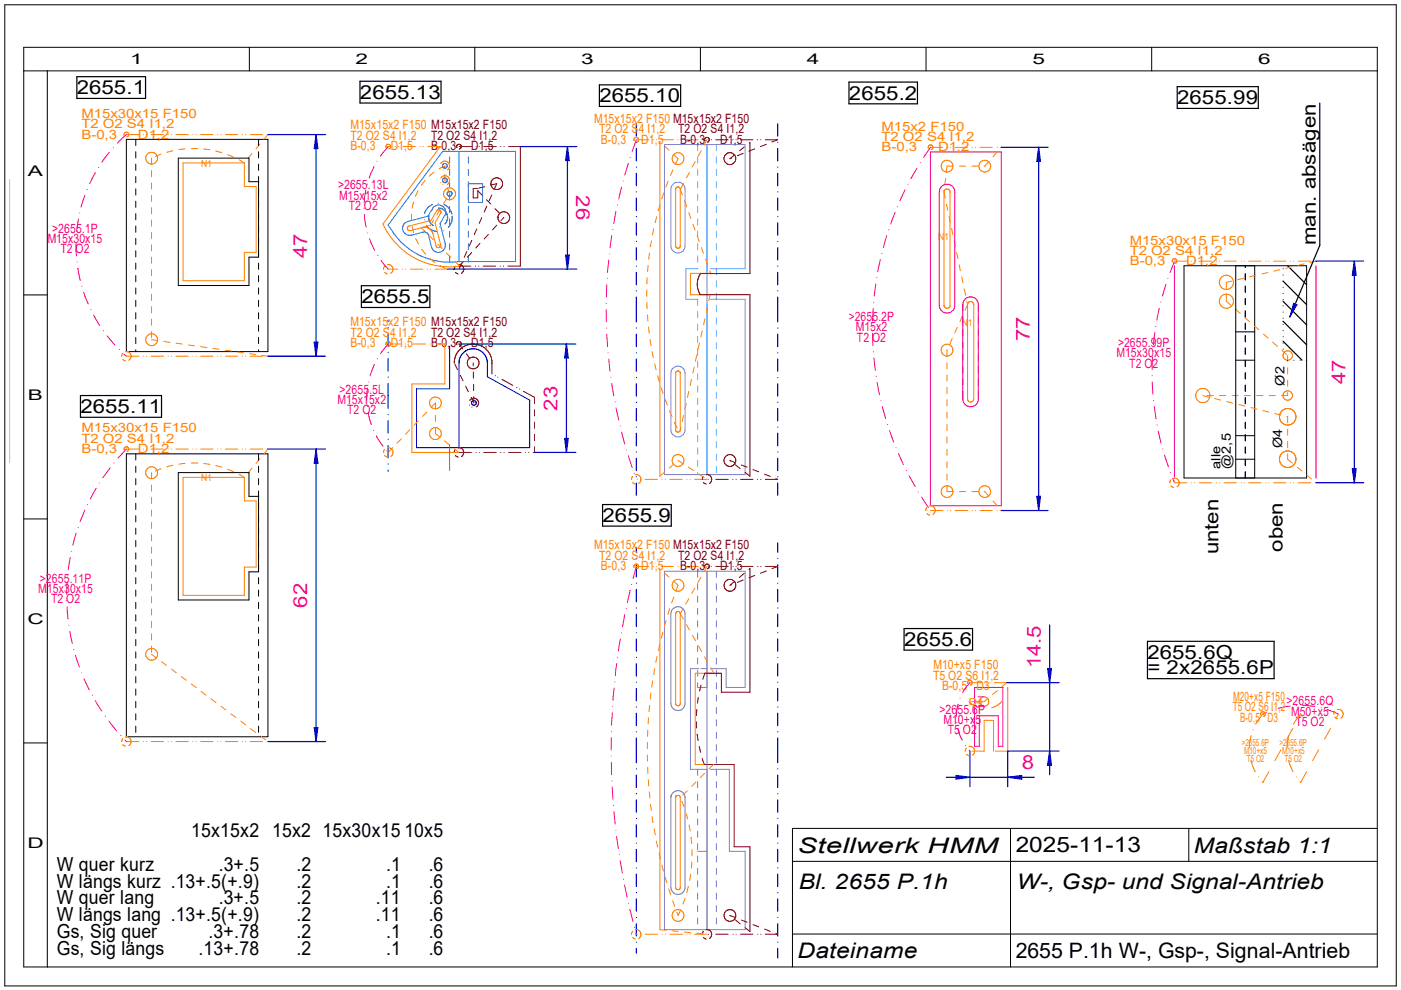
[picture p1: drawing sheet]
<svg xmlns="http://www.w3.org/2000/svg" width="297mm" height="210mm" viewBox="0 0 297 210" stroke-linecap="round" stroke-linejoin="round" font-family="sans-serif">
<g fill="none" stroke="#000" stroke-width=".21">
<path d="M1 1h295v208h-295zM5 10h287v195h-287zM5 15h287M10 15v190M52.9 10v5M100.7 10v5M148.5 10v5M196.3 10v5M244.2 10v5M26.8 29.5h30v45h-30zM28.8 29.5v1.4M28.8 32.2v1.3"/>
<path d="M28.8 34.8v1.3M28.8 37.4v1.3M54.8 37.4v17.1h-2v6h-15v-27h15v5h2M54.8 29.5v1.4M54.8 32.2v1.3M54.8 34.8v1.3M28.8 40v1.4M28.8 42.7v1.3M28.8 45.3v1.3M28.8 47.9v1.3M28.8 50.5v1.4M28.8 53.2v1.3"/>
<path d="M28.8 55.8v1.3M28.8 58.4v1.3M54.8 55.8v1.3M54.8 58.4v1.3M251 56.3h26v45h-26zM262 56.3v45M264 56.3v.4M264 58v1.4M266 56.3v45M272 59.6h.1M272 58.3h.1M272 57h.1"/>
<path d="M5 62.5h5M28.8 61v1.4M28.8 63.7v1.3M28.8 66.3v1.3M28.8 68.9v1.3M28.8 71.5v1.4M28.8 74.2v.3M54.8 61v1.4M54.8 63.7v1.3M54.8 66.3v1.3M54.8 68.9v1.3M54.8 71.5v1.4"/>
<path d="M54.8 74.2v.3M262 76.4h4M262 70.4h4M264 60.7v1.3M264 63.3v1.3M264 65.9v1.3M264 68.5v1.3M264 71.2v1.3M264 73.8v1.3M264 76.4v1.3M264 79v1.3M272 75.4h.1"/>
<path d="M272 74h.1M272 72.7h.1M272 71.4h.1M272 70.1h.1M272 68.8h.1M272 67.5h.1M272 66.2h.1M272 64.9h.1M272 63.5h.1M272 62.2h.1M272 60.9h.1M273 76.4h.1"/>
<path d="M274.3 76.4h.1M275.6 76.4h.1M276.9 76.4h.1M26.8 96.2h30v60h-30zM28.8 96.2v1.3M28.8 98.8v1.4M54.8 96.2v1.3M54.8 98.8v1.4M262 92.4h4M262 97.4h4M264 81.7v1.3M264 84.3v1.3"/>
<path d="M264 86.9v1.3M264 89.5v1.3M264 92.2v1.3M264 94.8v1.3M264 97.4v1.3M5 110h5M28.8 101.5v1.3M28.8 104.1v1.3M28.8 106.7v1.3M28.8 109.3v1.4M28.8 112v1.3M28.8 114.6v1.3"/>
<path d="M28.8 117.2v1.3M28.8 119.8v1.4M54.8 104.1v17.1h-2v6h-15v-27h15v5h2M54.8 101.5v1.3M264 100v1.3M28.8 122.5v1.3M28.8 125.1v1.3M28.8 127.7v1.3M28.8 130.3v1.4M28.8 133v1.3M28.8 135.6v1.3M28.8 138.2v1.3"/>
<path d="M54.8 122.5v1.3M54.8 125.1v1.3M54.8 127.7v1.3M54.8 130.3v1.4M54.8 133v1.3M54.8 135.6v1.3M54.8 138.2v1.3M5 157.5h5M28.8 140.8v1.4M28.8 143.5v1.3M28.8 146.1v1.3M28.8 148.7v1.3"/>
<path d="M28.8 151.3v1.4M28.8 154v1.3M54.8 140.8v1.4M54.8 143.5v1.3M54.8 146.1v1.3M54.8 148.7v1.3M54.8 151.3v1.4M54.8 154v1.3M214.2 175.6v29.4M252 175.6v7M291.9 175.6h-123.9v29.4M168 182.6h123.9"/>
<path d="M168 198h123.9"/>
</g>
<g fill="none" stroke="#000" stroke-width=".25">
<path d="M16.3 16.3h14.6v4.6h-14.6zM76.3 17.2h17.2v4.6h-17.2zM127.1 18h17.2v4.6h-17.2zM180 17.4h14.5v4.6h-14.5zM249.6 18.4h17.2v4.6h-17.2zM272 59.6l5 5M273 56.3l4 4.1M76.6 60.6h14.5v4.6h-14.5zM272 63.9l5 5M272 68.1l5 5M272 72.3l4.1 4.1M17.1 83.9h17.1v4.6h-17.1z"/>
<path d="M127.8 107h14.5v4.5h-14.5zM191.7 133.3h14.5v4.5h-14.5zM243.3 136h26.8v7.9h-26.8z"/>
</g>
<path d="M2 38.1v60" fill="none" stroke="#0f0" stroke-width=".21"/>
<g fill="none" stroke="#ff8000" stroke-width=".21">
<path d="M26.6 28.1h.1M26.6 28.1l-.3 .3 .1 .3M26.6 28.1l.1-.1a.49 .49 0 0 1 .6 .4 .49 .49 0 0 1-.4 .6M26.8 28.5h2.6M27 28.1h.1M27.3 28.7h.1M30.4 28.5h.1M31.1 28.5h.1M32 28.5h2.7M32.1 33.5v1.3M32.1 36.2v1.3M32.1 38.8v1.3"/>
<path d="M32.1 34.8h.1M34.1 32.7l-1.2 .5M35.6 28.5h.1M36.3 28.5h.1M36.7 32l-1.3 .3M37.3 28.5h2.6M38.8 34.5h13v5h2.5v14h-2.5v6h-13zM39.2 31.6l-1.3 .1M40.6 31.5h1.3M40.9 28.5h.1M41.6 28.5h.1M42.5 28.5h2.7"/>
<path d="M43.2 31.6l1.3 .1M45.8 32l1.2 .4M46.1 28.5h.1M46.8 28.5h.1M47.8 28.5h2.6M48.3 32.8l1.2 .5M50.7 33.9l1.1 .6M51.4 28.5h.1M52.1 28.5h.1M53 28.5h2.7M53.4 32.6l-.8 1M55.1 30.6l-.8 .9"/>
<path d="M56.6 28.5h.1M56.8 28.5l-.8 1M81.9 31.2h-.1a.51 .51 0 0 1 .5-.6 .51 .51 0 0 1 .5 .6l-.4 .4M82.3 31.1h.5M83.8 31.1h.1M84.5 31.1h.1M85.5 31.1h2.6M89.1 31.1h.1M89.7 31.1h.1M90.1 38.3l-.8 1M90.7 31.1h2.6l-12.1 16.4a15.4 15.4 0 0 0 16.2 8.9l-.9-.9M91.1 37.3h.1"/>
<path d="M92 36.5l-.9 .8M93.4 38.7h.1M93.4 34.7a1.01 1.01 0 0 1 1.6-.3 1.01 1.01 0 0 1-.2 1.6M93.4 35.6h.1M93.5 37.8a.99 .99 0 0 1 1.5-.2 .99 .99 0 0 1-.2 1.5M93.9 39.2h.1M93.9 36.1h.1M94.3 35.6v-.4l-1.2 .6M94.3 37l.1 1.6M94.9 39.8l.4 1.3M134.9 29.6h2.6M135.3 29.3h.1"/>
<path d="M135.3 29.3a.5 .5 0 0 0-.9 .2v.3M135.3 30l-.3 .1M135.3 29.3v.6M135.3 29.9v.1M138.5 29.6h.1M139.1 29.6h.1M140 30l-.1 71 1-.9M140.2 29.6h2.6M140.9 30.9l1 .9M141.6 38.4l-.4 1.3M142.7 36l-.5 1.2M142.8 32.7l1 1-.6 1.1"/>
<path d="M143.3 39.8a.54 .54 0 0 1 .9 .2v12.3l-.1 .2a.55 .55 0 0 1-.8-.2zM143.5 39.7h.1M143.8 29.6h.1M144.4 29.6h.1M144.9 38.9l-.6 1.1M145.4 29.6h2.6M146.2 36.6l-.7 1.1M147.4 34.2l-.6 1.2M148.7 32l-.7 1.1M149 29.6h.1M149.6 29.6h.1M149.9 29.6l-.6 1.2"/>
<path d="M197.3 31.2h2.6M197.5 30.8h.1M197.5 30.8h-.5l-.2 .6M197.5 31.7h-.1M197.6 30.8l.2 .3v.3l-.2 .2M197.6 31.6l-.1 .1M200.5 37.8l-.2 1.4M200.9 31.2h.1M201.5 31.2h.1M202.1 35.2h-1.3l-.2 1.3M202.5 31.2h2.6M203.4 35.2h1.3"/>
<path d="M206 35.2h1.3M206.2 31.2h.1M206.8 31.2h.1M207.8 31.2h2.6M209.6 34.2l-.9 1M211.4 32.3l-.9 1M211.4 31.2h.1M212 31.2h.1M212.3 31.2v.1M32.1 41.4v1.3M32.1 44v1.3M32.1 46.7v1.3"/>
<path d="M32.1 49.3v1.3M32.1 51.9v1.3M32.1 54.5v1.3M32.1 57.1v1.4M32.1 59.8v1.3M81.5 56.4l-.2 .7M81.6 57.7l.6 .4M82.1 56.1a1.02 1.02 0 0 1 1.2 .6 1.02 1.02 0 0 1-.5 1.3M82.3 57.1h2.1M85.3 57.1h.1M86 57.1h.1M86.7 47.9h.1"/>
<path d="M87 57.1h2.6M87.2 45.4v1.3M87.4 48l.3 1.3M87.7 42.8l-.3 1.4M88.1 50.6l.6 1.1M88.6 40.4l-.5 1.2M89.4 52.9l.9 1M90 49l-.7-.7 .8-.1 .6 .1a1.69 1.69 0 0 1 1 1.1l.1 .1M90.6 57.1h.1M91 49.9l.9 .9M91.2 54.8l1 .8M91.3 57.1h.1"/>
<path d="M91.8 49.5h.1M91.9 46.7l-.6 1.1-4.3 1.1a.51 .51 0 0 1-.6-.4 .51 .51 0 0 1 .3-.6M92.2 57.1h2.7M92.6 44.7l-1.2 2-4.7 1.2M92.6 44.7l.6-.2 .3 .2v.5M92.6 44.7h.1M92.8 51.8l1 .9M93.3 44.4l-.7 1.2M93.3 56.3l1.2 .6M93.4 45.2l-1.2 2 1.2 5a.55 .55 0 0 1-.8 .2l-.8-2.9M93.4 45.2h.1M94.7 53.6l.9 1"/>
<path d="M94.7 42.2l-.7 1.1M96.6 41.1h.1M137.2 58.9v1.3M137.4 56.3l-.1 1.3M137.7 53.6l-.2 1.3M138.1 51.1l-.2 1.3M138.6 48.5l-.3 1.3M139.2 45.9l-.3 1.3M140 43.4l-.4 1.3M140.3 42.1v.1M140.8 40.9l-.5 1.2M144.2 40.1l.5 1.3"/>
<path d="M145.2 42.6l.4 1.3M146 45.1l.5 1.2M146.9 47.5l.5 1.3M147.8 50l.4 1.3M148.7 52.5l.4 1.2M149.6 54.9l.4 1.3M150.5 57.4l.2 .6h-4.3v4.5h4.2l-.3 1.3M200.1 40.4v24.5a.68 .68 0 0 0 .7 .5 .68 .68 0 0 0 .6-.5v-24.4l-.4-.4-.6 .1-.3 .3M200.1 40.7l.3 1.3M200.7 43.3l.3 1.3M201.2 45.8l.3 1.4M201.4 40.7h.1"/>
<path d="M201.8 48.4l.2 1.3M202.3 51l.3 1.3M202.8 53.6l.3 1.3M203.4 56.1l.2 1.3M203.9 58.7l.3 1.3M248.5 55.5l.2-.6h.6l.2 .3v.3l-.4 .3M249 55.4h2.6M252.6 55.4h.1M253.3 55.4h.1M254.3 55.4h2.6M257.9 55.4h.1M258.5 55.4h.1"/>
<path d="M259.5 55.4h2.6M261.2 59.6l-1.2 .3v1.3M263.1 55.4h.1M263.7 59l-1.3 .3M263.8 55.4h.1M264.7 55.4h2.7M266.2 58.4l-1.2 .3M268.4 55.4h.1M268.8 57.8l-1.3 .3M269 55.4h.1M270 55.4h2.6M271.4 57.2l-1.3 .3"/>
<path d="M273.6 55.4h.1M273.9 56.6l-1.3 .3M274.3 55.4h.1M275.2 55.4h2.7M276.5 56l-1.3 .3M278.9 55.4h.1M279 55.4l-1.3 .3M26 74.9l-.2 .6M26 76.2l.6 .3M26.6 74.5a.99 .99 0 0 1 1.1 .7 .99 .99 0 0 1-.4 1.2M26.8 75.5h2.6M30.4 75.5h.1"/>
<path d="M31.1 75.5h.1M32 75.5h2.7M32.1 62.4v1.3M32.1 65v1.3M32.1 67.6v1.4M32.1 70.3v1.3M32.1 72l1.3 .2M34.8 72.4l1.3 .2M35.6 75.5h.1M36.3 75.5h.1M37.3 75.5h2.6M37.3 72.8l1.3 .1"/>
<path d="M40 73.2l1.2 .1M40.9 75.5h.1M41.6 75.5h.1M42.5 75.5h2.7M42.5 73.5l1.4 .2M45.1 73.9l1.3 .1M46.1 75.5h.1M46.8 75.5h.1M47.7 74.3l1.4 .1M47.8 75.5h2.6M50.3 74.6l1.3 .2M51.4 75.5h.1"/>
<path d="M52.1 75.5h.1M53 75l1.2 .2M53 75.5h2.7M55.5 75.4l1.3 .1M56.6 75.5h.1M81.9 72.7l-.1 .4M81.9 72.6l.3-.2h.3l.2 .2M81.9 72.6v.1M82.3 72.9h2.6M82.7 72.6l.1 .1M82.8 72.7v.4l-.4 .3M85.9 72.9h.1"/>
<path d="M86.6 72.9h.1M87.5 72.9h2.7M91.2 72.9h.1M91.8 72.9h.1M92.8 72.9h1.5v8.5h-7v14.5h10l-1-.8M137.1 61.5v1.3M137.2 64.1v1.3M137.3 66.8l.1 1.3M137.5 69.3l.2 1.4M137.8 72l.2 1.3M138.3 74.5l.2 1.3M138.8 77.1l.3 1.3"/>
<path d="M139.4 79.7l.4 1.2M143.3 78.8l.2-.1a.45 .45 0 0 1 .7 .3v12.3a.52 .52 0 0 1-.5 .3 .52 .52 0 0 1-.4-.3zM144.2 79.1h.1M147.2 77.9l-.3 1.2M147.7 75.3l-.3 1.3M148.3 72.7l-.3 1.3M148.9 70.1l-.3 1.4M149.4 67.6l-.2 1.3M150 65l-.3 1.3M200.1 64.7h.1M200.8 76.9v1.3M200.8 79.5v1.3"/>
<path d="M200.8 74.2v1.4M201.9 71.8l-.5 1.2M202.1 74.2h.1M203 69.4l-.6 1.2M204 67l-.5 1.2M204.4 61.3l.3 1.3M205 63.8l.1 .8-.5 1.2M205.3 64.1a.68 .68 0 0 1 .7-.1 .68 .68 0 0 1 .5 .6v20a.66 .66 0 0 1-.6 .7 .66 .66 0 0 1-.8-.6v-20.2zM206.5 64.6h.1M260 62.5v1.3M260 63.9l1 .8M260 62.4h.1"/>
<path d="M262 65.6l1 .9M263.9 67.4l1 .8M265.9 69.1l1 .8M267.9 70.8l1 .9M269.8 72.6l1 .8M271.8 74.3l1 .9M273 75.4v1.3M273 78v1.3M26.3 95.4v-.2l.2-.4 .5-.1 .1 .2a.48 .48 0 0 1 .2 .5 .48 .48 0 0 1-.4 .3M26.8 95.2h2.6M30.4 95.2h.1M31.1 95.2h.1"/>
<path d="M32 95.2h2.7M34.1 99.4l-1.2 .5M35.6 95.2h.1M36.3 95.2h.1M36.7 98.6l-1.3 .4M37.3 95.2h2.6M39.2 98.3l-1.3 .1M40.6 98.2h1.3M40.9 95.2h.1M41.6 95.2h.1M42.5 95.2h2.7M43.2 98.3l1.3 .2"/>
<path d="M45.8 98.7l1.2 .4M46.1 95.2h.1M46.8 95.2h.1M47.8 95.2h2.6M48.3 99.5l1.2 .5M51.4 95.2h.1M52.1 95.2h.1M53 95.2h2.7M53.4 99.3l-.8 .9M55.1 97.2l-.8 1.1M56.6 95.2h.1M56.8 95.2l-.8 1"/>
<path d="M81.5 95.3l-.1 .6M81.6 96.6l.6 .3M82.1 95h.1a.99 .99 0 0 1 1.1 .6 .99 .99 0 0 1-.5 1.2M83.3 94.9l-1 1M85.1 93l-.9 1M86.9 91.1l-.9 1M88.7 89.2l-.9 1M90.5 87.3l-.9 1M91.4 86.4l.9-1v1.3M92.3 90.7v1.2l.9 .7M92.3 88.1v1.3M93.6 91.9h.1"/>
<path d="M93.6 85.4h.1M94.2 93.5l1 .8M140.2 82.2l.4 1.2M141 84.7l.5 1.2M141.9 87.1l.6 1.2M142.9 98.4l-1 .9M143 89.5l.5 1.2M143.8 97.6l1.1 .7M144.4 90.7l-.2 .4M144.9 88.1l-.3 1.3M145.5 85.6l-.3 1.2M146 99.1l1.1 .7"/>
<path d="M146 83l-.2 1.2M146.6 80.4l-.3 1.3M200.8 82.1v1.3M200.8 84.8v1.3M200.8 87.4v1.3M200.8 90v1.3M200.8 92.6v1.3M200.8 95.2v1.4M200.8 97.9v1.3M205.1 84.6h.1M255 83.9l1.3 .3M255.9 83.9h1.4"/>
<path d="M257.6 84.5l1.2 .3M258.6 83.9h1.3M260.1 85.1l1.3 .4M261.2 83.9h1.3M262.7 85.8l1.2 .3M263.8 83.9h1.3M265.2 86.4l1.3 .3M266.4 83.9h1.4M267.8 87l1.2 .4M269.1 83.9h1.3M270.3 87.7l1.3 .3M271.3 88v.6l.1 .5a1.81 1.81 0 0 0 1.5 1l1-.2 .6-.6"/>
<path d="M271.3 88a1.6 1.6 0 0 1 1.1-1.3l.9-.1 1.1 .6 .4 1-.3 1M271.3 88h.1M271.3 97.8h.1M271.4 96.9h-.1M271.4 87.8v.1M271.4 88.9h.1M271.4 89h.1M271.4 87.6h.1M272.5 86.7h.1M272.5 90h.1M272.6 86.7h.1M272.8 88.3h.2v1.4"/>
<path d="M273 82.8h.1M273 80.6v1.3M273 83.2v.7h-1.3M273 91v1.3M273 93.6v1.3M273 96.2v1.2l1 .8M273.2 90.1h.1M273.5 86.7h.1M273.5 90h.1M273.6 86.7h.1M273.6 90h.1M274.5 89.2v.1"/>
<path d="M274.6 96.6v.1M274.6 98v.1M274.7 88h.1M275 99.1l1.1 .8M32.1 100.2v1.3M32.1 102.8v1.3M32.1 105.5v1.3M32.1 108.1v1.3M32.1 110.7v1.4M32.1 113.4v1.3M32.1 116v1.3M32.1 118.6v1.3"/>
<path d="M38.8 101.2h13v5h2.5v14h-2.5v6h-13zM50.7 100.6l1.1 .6M134.1 101l-.2 .6M134.2 102.3l.5 .3M134.7 100.7a.99 .99 0 0 1 1.1 .6 .99 .99 0 0 1-.4 1.2M135.1 101.6h.1M135.8 101.6h.1M136.8 101.6h2.6M140.4 101.6h.1M141.1 101.6h.1M142 101.6h2.6M145.6 101.6h.1"/>
<path d="M146.3 101.6h.1M147.3 101.6h2.6M148.2 100.5l1.1 .7M196.5 107.6l-.2 .6M196.6 108.9l.5 .3M197.1 107.2a1.02 1.02 0 0 1 1.1 .7 1.02 1.02 0 0 1-.4 1.2M197.3 108.2h2.6M200.8 100.5v1.3M200.8 103.1v1.1h1.3M200.9 108.2h.1M201.5 108.2h.1M202.5 108.2h2.6"/>
<path d="M203.4 104.2h1.3M206 104.2h1.3M206.2 108.2h.1M206.8 108.2h.1M207.8 108.2h2.6M208.7 104.2l.9 1M210.5 106.2l.9 1M211.4 108.2h.1M212 108.2h.1M212.3 108.2h.1M248.2 101.7l-.1 .7M248.3 103l.6 .3"/>
<path d="M248.8 101.4h.1M248.9 101.4a.99 .99 0 0 1 1.1 .6 .99 .99 0 0 1-.4 1.2M249 102.4h2.6M252.6 102.4h.1M253.3 102.4h.1M254.3 102.4h2.6M257.9 102.4h.1M258.5 102.4h.1M259.5 102.4h2.6M263.1 102.4h.1M263.8 102.4h.1M264.7 102.4h2.7"/>
<path d="M268.4 102.4h.1M269 102.4h.1M270 102.4h2.6M273.6 102.4h.1M274.3 102.4h.1M275.2 102.4h2.7M277.1 100.7l.9 .9M278.9 102.4h.1M32.1 121.2v1.4M32.1 123.9v1.3M32.1 126.5v1.3M32.1 129.1v1.3"/>
<path d="M32.1 131.7v1.4M32.1 134.4v1.3M32.1 137v1.3M32.1 138.7l1.1 .8M134.4 120.3v-.4a.52 .52 0 0 1 .5-.3 .52 .52 0 0 1 .5 .3v.4l-.4 .3M134.9 120.1h2.6M138.5 120.1h.1M139.1 120.1h.1M139.3 139.2l-.2 1.3M139.9 136.6l-.3 1.3M139.9 120.6v76.5l1.3 .1M140.2 120.1h2.6"/>
<path d="M140.5 134.1l-.3 1.2M140.8 121.5l1 .8M141.2 131.6l-.4 1.2M142 129l-.4 1.3M142.8 123.2l1 .9-.5 1.2M142.9 126.6l-.5 1.2M143.3 129.8h.2a.45 .45 0 0 1 .7 .2v19.3l-.1 .2a.5 .5 0 0 1-.8-.2zM143.8 120.1h.1M144.4 120.1h.1M144.7 129.2l-.5 .9 .7 1.2M145.4 120.1h2.6M145.5 132.4l.7 1.2"/>
<path d="M146 127l-.6 1.1M146.8 134.7l.7 1.1M147.3 124.7l-.6 1.1M148.1 137l.7 1.1M148.6 122.4l-.6 1.1M149 120.1h.1M149.4 139.3l.6 1.1M149.6 120.1h.1M149.9 120.1l-.6 1.1M26 156.6l-.2 .6M26 157.9l.6 .3M26.7 156.3h-.1a.98 .98 0 0 1 1.1 .6 .98 .98 0 0 1-.4 1.2"/>
<path d="M26.8 157.2h2.6M30.4 157.2h.1M31.1 157.2h.1M32 157.2h2.7M34.2 140.3l1.1 .8M35.6 157.2h.1M36.3 157.2h.1M36.4 141.9l1 .8M37.3 157.2h2.6M38.4 143.5l1.1 .7M40.6 145l1 .8M40.9 157.2h.1"/>
<path d="M41.6 157.2h.1M42.5 157.2h2.7M42.6 146.6l1.1 .8M44.7 148.2l1.1 .8M46.1 157.2h.1M46.8 157.2h.1M46.9 149.7l1 .8M47.8 157.2h2.6M48.9 151.3l1.1 .8M51.1 152.9l1 .8M51.4 157.2h.1M52.1 157.2h.1"/>
<path d="M53 157.2h2.7M53.1 154.5l1.1 .8M55.2 156l1.1 .8M56.6 157.2h.1M137.3 157.4l-.1 1.3M137.3 154.8v1.3M137.5 152.2l-.1 1.3M137.7 149.6l-.1 1.3M138 146.9l-.1 1.4M138.4 144.4l-.2 1.3M138.8 141.8l-.2 1.2M150.7 141.6l.6 1.1"/>
<path d="M151.4 142.7h-4v19.4h3.9l-1 .9M204.8 158.7l-.1 .6M204.9 158.6l-.1 .1M204.9 159.9l.6 .3M205.2 144.9l.1-.5a.53 .53 0 0 1 .8 .2v.4l-.4 .2M205.4 148.8l.9 .7 1.4 .6M205.5 158.3a.99 .99 0 0 1 1.1 .6 .99 .99 0 0 1-.4 1.2M205.7 144.7h2.5M205.7 144.3h.1M206 159.3h2.7v-6.6h1.9v6.6M209.2 144.7h.1M209.4 148.1l-.7 .7h-2.7"/>
<path d="M209.8 144.7h.1M210.8 144.7h2.6l-1 .9M211.5 146.4l-1.1 .9M212.4 148.7l-1 .9-1.1 .5M213.7 145.8v13.5h-2.7M213.7 145.9l-.1 .4M265 159.9h.1M265.3 156l-.3 1.4-.1 1.1M265.7 154.7h.1M267.3 151.6l.2-.6a.5 .5 0 0 1 .7 .1 .5 .5 0 0 1-.1 .7l-.2 .1M267.8 151.4l-1.6 2.1M271.6 159l-1.3 2.3"/>
<path d="M273 159.9h.1M273.3 156l-.3 1.4-.1 1.1M273.7 154.7h.1M274.1 154.4l-1.3 2.3M275.4 152.1l.4-.7-1.6 2.1M279.6 159l-1.3 2.3M282.1 154.4l-1.3 2.3M283 150.8l-.2 .6M283 152.1l.6 .3M283.6 150.4a1 1 0 0 1 1.1 .7 1 1 0 0 1-.4 1.2M283.8 151.4l-.4 .7M137.2 160.1l.1 1.3"/>
<path d="M137.3 162.7l.1 1.3M137.5 165.3v1.3M137.7 167.9l.1 1.3M137.9 170.5l.2 1.3M138.3 173.1l.2 1.3M138.7 175.7l.2 1.3M139.1 178.3l.3 1.3M143.3 168.7v19.6l.2 .3h.3l.4-.3v-19.3l-.3-.3h-.4M143.5 168.7l-.2 .3M143.5 168.7h.1M144.2 169.1h.1M144.6 169.9l.4 1.2"/>
<path d="M145.4 172.4l.4 1.3M145.7 167.7l-.9 .9M146.1 174.9l.2 1.3M146.5 177.5l.1 1.3M147.5 165.8l-.9 1M149.4 164l-.9 .9M265.2 161.2l.9 2.4M266.8 164.7h.1M269 163.6l-1.2 2.3-.2-.2M273.2 161.2l.9 2.4M274.8 164.7h.1M277 163.6l-1.2 2.3-.2-.2"/>
<path d="M134.1 197.5l-.2 .6M134.2 198.8l.5 .3M134.7 197.1a1.02 1.02 0 0 1 1.1 .6 1.02 1.02 0 0 1-.4 1.3M135.1 198.1h.1M135.8 198.1h.1M136.8 198.1h2.6M139.7 180.8l.3 1.4M140.3 183.4l.4 1.3M140.4 198.1h.1M141 185.9l.4 1.3M141.1 198.1h.1M141.8 188.5l.4 1.2"/>
<path d="M142 198.1h2.6M142.5 197.4l1.3 .1M142.6 191l.4 1.2M143.8 195.4h.1M144.3 192.9l-.5 1.2-.3-.7M145.1 197.6l1.3 .1M145.2 190.5l-.4 1.2M145.6 198.1h.1M145.9 187.9l-.2 1.3M146.3 198.1h.1M146.4 185.3l-.2 1.3M146.7 182.8l-.1 1.3"/>
<path d="M146.7 180.1v1.3M147.3 198.1h2.6M147.7 197.9l1.4 .1"/>
<circle cx="32.1" cy="33.5" r="1.26"/>
<circle cx="143.7" cy="33.6" r="1.25"/>
<circle cx="200.8" cy="35.2" r="1.24"/>
<circle cx="208.8" cy="35.2" r="1.25"/>
<circle cx="95.3" cy="41.1" r="1.25"/>
<circle cx="260" cy="59.9" r="1.5"/>
<circle cx="32.2" cy="72" r="1.26"/>
<circle cx="200.8" cy="74.2" r="1.26"/>
<circle cx="260" cy="63.9" r="1.5"/>
<circle cx="273" cy="75.4" r="1"/>
<circle cx="92.3" cy="91.9" r="1.25"/>
<circle cx="92.3" cy="85.4" r="1.25"/>
<circle cx="143.7" cy="97.6" r="1.27"/>
<circle cx="255" cy="83.9" r="1.51"/>
<circle cx="273" cy="97.3" r="1.74"/>
<circle cx="273" cy="83.9" r="1.01"/>
<circle cx="32.2" cy="100.2" r="1.26"/>
<circle cx="200.8" cy="104.2" r="1.25"/>
<circle cx="208.8" cy="104.2" r="1.25"/>
<circle cx="32.2" cy="138.7" r="1.25"/>
<circle cx="143.7" cy="124.1" r="1.25"/>
<circle cx="208.6" cy="148.7" r="1.01"/>
<circle cx="143.7" cy="194.1" r="1.26"/>
</g>
<g fill="none" stroke="#ff0080" stroke-width=".21">
<path d="M20.2 36.6l-1.2 2.3M20.9 35.5h.1M23.2 32.3l-1.6 2.1M24 31.3h.1M26.8 28.5l-1.9 1.9M77.8 39h.1M79.3 35.3l-1 2.5M79.9 34.2h.1M82.3 31.1l-1.7 2M131.8 39.7l-.6 2.5M132.1 38.4h.1M133.2 34.6l-.7 2.5"/>
<path d="M133.6 33.4h.1M134.9 29.6l-.9 2.5M192.5 39.1h.1M194.4 35.6l-1.3 2.3M195.1 34.5h.1M197.3 32.2h15v75h-15zM197.3 31.2l-1.5 2.2M199.6 39.5a1.68 1.68 0 0 1 2.8 1v24.5a1.66 1.66 0 0 1-1.7 1.4 1.66 1.66 0 0 1-1.6-1.7v-24l.2-.7zM16.1 51.6l.1 2.7M16.2 50.3h.1M16.3 55.6h.1M16.5 56.9l.5 2.6"/>
<path d="M16.6 46.4l-.3 2.7M16.9 45.2h.1M18 41.4l-.8 2.5M18.5 40.2h.1M77.2 44.2h.1M77.3 45.5l.3 2.6M77.6 40.3l-.4 2.6M77.9 49.4h.1M78.4 50.6l1 2.4M80.1 54.2h.1M80.8 55.2l1.5 1.9M128.7 59.1h.1"/>
<path d="M129.1 55.2l-.3 2.6M129.2 53.8h.1M129.7 50l-.4 2.5M129.9 48.6h.1M130.6 44.8l-.5 2.6M130.9 43.5h.1M185.9 58.9h.1M186.6 55l-.5 2.6M186.9 53.8h.1M188 50l-.7 2.5M188.4 48.7h.1M189.8 45l-1 2.5"/>
<path d="M190.2 43.8h.1M191.9 40.2l-1.1 2.4M202.4 40.7h.1M247.6 59.1h.1M249 56.3v45M249 55.4l-.9 2.4M279 56.3v45M17.4 60.7h.1M17.7 62l1 2.4M19.3 65.6h.1M19.9 66.8l1.3 2.2M21.9 70.1h.1"/>
<path d="M22.7 71.2l1.7 2M25.3 74.1h.1M26.2 75.1l.6 .4M79.4 77.3l-1 2.4M80 76.1h.1M82.3 72.9l-1.6 2.1M128.5 64.3h.1M128.5 65.6l.1 2.6M128.6 69.6h.1M128.6 60.4v2.6M128.6 70.9l.2 2.6M128.9 74.8h.1"/>
<path d="M129.1 76.1l.2 2.6M185 69.3h.1M185 70.7l.1 2.6M185.1 65.4l-.1 2.6M185.2 74.6h.1M185.2 64.1h.1M185.3 75.9l.3 2.6M185.7 60.2l-.4 2.6M185.8 79.8h.1M199.1 64.7h.1M204.6 63.4a1.65 1.65 0 0 1 2.8 .9v20.5a1.66 1.66 0 0 1-1.7 1.4 1.66 1.66 0 0 1-1.6-1.6v-20l.2-.8zM207.4 64.6h.1"/>
<path d="M244.3 79.7h.1M244.3 75.7v2.7M244.4 74.4h.1M244.9 70.5l-.3 2.6M245 69.2h.1M245.8 65.4l-.5 2.5M246.1 64.1h.1M247.2 60.3l-.8 2.5M23.4 99.2l-1.6 2.1M24.2 98.2h.1M26.8 95.2l-1.8 2M77.9 86.2h.1"/>
<path d="M77.9 82.3l-.1 2.6M78.1 87.5l.6 2.5M78.1 81h.1M79.2 91.3h.1M79.8 92.4l1.4 2.2M82 95.6h.1M129.5 80h.1M129.7 81.3l.4 2.6M130.4 85.2h.1M130.6 86.5l.6 2.6M131.5 90.3h.1M131.8 91.6l.7 2.5"/>
<path d="M132.8 95.4h.1M133.2 96.6l.8 2.5M186 81.1l.5 2.6M186.8 85h.1M187.1 86.2l.7 2.6M188.2 90h.1M188.6 91.3l.9 2.4M189.9 95h.1M190.5 96.1l1.1 2.5M192.1 99.7h.1M204.1 84.6h.1M244.3 81l.1 2.6"/>
<path d="M244.6 84.9h.1M244.7 86.2l.4 2.6M245.3 90.1h.1M245.6 91.4l.6 2.5M246.5 95.2h.1M246.9 96.5l.8 2.5M14.9 118.2l-.4 2.6M15.2 116.9h.1M16.1 113.1l-.7 2.5M16.5 111.8h.1M18 108.2l-1 2.4M18.5 107h.1"/>
<path d="M20.4 103.5l-1.3 2.3M21.1 102.4h.1M134.4 100.4h.1M192.7 100.9l1.4 2.3M194.7 104.3h.1M195.4 105.4l1.4 2.2M248.2 100.2h.1M248.6 101.4l.4 1M14.1 127.3h.1M14.2 123.4l-.1 2.6M14.2 128.7l.2 2.5M14.3 122.1h.1"/>
<path d="M14.6 132.5h.1M14.8 133.9l.5 2.5M15.7 137.7h.1M16 138.9l.8 2.5M130.9 139.4h.1M131.5 135.5l-.4 2.5M131.7 134.2h.1M132.5 130.3l-.5 2.6M132.8 129h.1M133.6 125.2h.1M133.6 125.2l-.6 2.6M133.9 123.9h.1"/>
<path d="M134.9 120.1l-.7 2.5M17.3 142.7h.1M17.8 143.9l1.1 2.4M19.6 147.4h.1M20.2 148.5l1.4 2.3M22.3 151.8h.1M23.1 152.9l1.6 2.1M25.6 156h.1M26.5 156.9l.3 .3M129.6 156.4v2.6M129.7 155.1h.1M129.8 151.1l-.1 2.7"/>
<path d="M129.9 149.8h.1M130.2 145.9l-.2 2.6M130.3 144.6h.1M130.8 140.7l-.3 2.6M202.9 153.2h.1M203.1 154.5l.9 2.4M203.2 149.3l-.4 2.6M203.5 148h.1M204.7 158.1h.1M205.5 159.1l.2 .2M205.7 144.7l-1.6 2.2M206.6 145.8h6v12.4h-.9v-6.4h-4.1v6.4h-1z"/>
<path d="M207.3 149.7h1.4M207.3 147.7h1.4M268.5 151.1l-.7 .3M269.7 150.6h.1M273.6 149.7l-2.6 .5M274.9 149.6h.1M276.2 149.6l2.6 .2M280.1 150.1h.1M281.3 150.5l2.5 .9M129.6 160.3h.1M129.6 161.6l.1 2.7M129.7 165.6h.1"/>
<path d="M129.8 166.9l.2 2.6M130 170.8h.1M130.2 172.1l.2 2.6M130.6 176h.1M130.7 177.3l.4 2.6M131.3 181.2h.1M131.5 182.5l.4 2.6M132.2 186.4h.1M132.4 187.7l.6 2.5M133.3 191.5h.1M133.5 192.8l.7 2.6M134.5 196.6h.1"/>
<path d="M134.8 197.9l.1 .2"/>
</g>
<g fill="none" stroke="#0000a0" stroke-width=".21">
<path d="M95.3 73.4v9h-7v12.5h24v-10.1l-9-4.9-.1-3.7-.4-.9-.6-.7-.7-.4-.8-.2h-1.2l-1 .5-.8 .9-.4 1.2v18.3M97.3 77h.1M100.9 85.2l.1 .1M100.9 85.6h.1"/>
<circle cx="100.5" cy="85.4" r=".49"/>
</g>
<g fill="none" stroke="#800000" stroke-width=".21">
<path d="M96.9 31.2v-.5a.51 .51 0 0 1 .6 0 .51 .51 0 0 1 .3 .5l-.4 .4M97.3 31.1h2.6M97.4 30.6h.1M97.4 31.6h.1M97.8 30.9v.1M100.9 31.1h.1M101.3 40h-1v2h1v-1.6l.9 1M101.6 31.1h.1M102.6 31.1h2.6M102.8 39.6l-1.3 .3M104.1 38.9h.1M104.1 39.2l1.2-.3-.5 1.2"/>
<path d="M106.2 31.1h.1M106.8 31.1h.1M107.8 31.1h2.5v25.3h-2.6M149.4 29.4v.1M149.5 29.8a.48 .48 0 0 1 .3-.6 .48 .48 0 0 1 .6 .4 .48 .48 0 0 1-.4 .5M149.7 29.2h.1M150.1 29.2h.1M150.1 29.6h.1M150.8 29.6h.1M151.8 29.6h2.6M155.4 29.6h.1M155.8 32.8l-1 .9 .3-.2"/>
<path d="M156 29.6h.1M157 29.6h2.6M157.6 32.5l-1.3 .5M157.8 31.2l-1 .8M158.8 30.3l.2-.1v27.8h-10.5a4 4 0 0 0 0 4.5h10.5v38.5l-1.1-.8M160 31.6l-1.2 .4M160.6 29.6h.1M161.3 29.6h.1M162.3 29.6h2.6l-1.2 .5M162.5 30.6l-1.3 .5M96.6 56.4l-.3 .7M96.6 57.7l.6 .4"/>
<path d="M97.2 56.1a1.01 1.01 0 0 1 1 .6 1.01 1.01 0 0 1-.4 1.3M97.9 55.8l-.5 1.1M98.2 55.5l-.9 .9h2.5M99 53.3l-.6 1.3M100 53.6l-.9 .9M100 51l-.5 1.2M100.8 56.4h.1M101.1 48.6l-.6 1.1M101.5 56.4h.1M101.8 51.6l-.9 1M102.1 46.1l-.5 1.3M102.4 56.4h2.7"/>
<path d="M103.1 42.3l1 1M103.2 43.7l-.5 1.3M103.5 49.7l-.8 1M104.3 41.4l-.6 1.1M104.9 44.2l1 1M105.3 47.8l-.9 .9M105.6 46.1h.1M106 56.4h.1M106.7 56.4h.1M106.8 46.1l-.6 .7M96.3 77l.1-1a3.7 3.7 0 0 1 1.8-2.5l1.8-.6 1 .1 1 .3a3.7 3.7 0 0 1 1.8 1.7l.5 1.5v2.8M96.4 77.2l.6 1.2"/>
<path d="M96.9 73.1v-.4l.3-.3a.59 .59 0 0 1 .6 .5l-.4 .5M96.9 73.1h.1M97.3 72.9l.8 1.1M97.4 73.4h.1M97.6 79.5l.6 1.2M97.8 73v.1M98.9 75l.7 1.1M99.1 77h.1M100.3 77v.6M100.4 78.9v1.3M105 79.7h.1M105.5 80h.1"/>
<path d="M96.6 95.3l-.3 .6M96.6 96.6l.6 .3M97.2 95a.99 .99 0 0 1 1 .6 .99 .99 0 0 1-.4 1.2M97.3 95.9h2.6M98.7 81.9l.6 1.2M99.6 85.9h.1M99.6 84.9a.99 .99 0 0 1 1.6-.2 .99 .99 0 0 1-.2 1.6M100 86.3h.1M100.4 81.5v1.3M100.5 84.1v1.3l-.6-1.2M100.9 95.9h.1M101.6 95.9h.1"/>
<path d="M102.6 95.9h2.6M106.2 95.9h.1M106.4 80.4l2.3 1.3M106.8 95.9h.1M107.8 95.9h2.6M109.6 82.2h.1M110.1 82.5h.1M111 83l2.3 1.2v1.4M111.4 95.9h.1M112.1 95.9h.1M113.3 94.7v1.2h-.2M113.3 86.9v1.3"/>
<path d="M113.3 89.5v1.3M113.3 92.1v1.3M154.9 97.7l-.1-.1 1.2 .5M155.9 98.6l1 .8M157.2 98.6l1.2 .5M159.6 99.6l1.3 .4M149.1 101l-.2 .6M149.1 102.3l.6 .3M149.7 119.6h.1M149.7 100.7a.99 .99 0 0 1 1.1 .6 .99 .99 0 0 1-.4 1.2M150.1 119.6h.1M150.1 101.6h.1"/>
<path d="M150.8 101.6h.1M151.8 101.6h2.6M155.4 101.6h.1M156 101.6h.1M157 101.6h2.6M160.6 101.6h.1M161.3 101.6h.1M162.1 100.5l1.2 .5M164.5 101.5l.4 .1h-2.6M149.5 120.3a.48 .48 0 0 1 .3-.6 .48 .48 0 0 1 .6 .4 .48 .48 0 0 1-.4 .5M150.2 120.1h.1M150.8 120.1h.1"/>
<path d="M151.8 120.1h2.6M155.4 120.1h.1M155.7 123.3l-.9 .8 .3-.1M156 120.1h.1M157 120.1h2.6M157.6 123l-1.3 .5M157.8 121.6l-1 .8M158.8 120.7l.2-.1v26.2h-6.1v-4.1h-3.5l-.4 1.3M160 122l-1.2 .5M160.7 120.1h.1M161.3 120.1h.1M162.3 120.1h2.6l-1.2 .5"/>
<path d="M162.5 121.1l-1.3 .4M147.7 153v1.3M147.7 150.4v1.3M147.8 155.7l.2 1.3M148 147.8l-.1 1.3M148.2 158.2l.3 1.3M148.6 145.2l-.3 1.3M148.9 160.8l.4 1.3M149.3 162.1h6.4v17.4h3.3v18l-1-.8M149.1 197.5l-.2 .6M149.1 198.8l.6 .3M149.7 197.1a1.01 1.01 0 0 1 1.1 .7 1.01 1.01 0 0 1-.4 1.2"/>
<path d="M150.2 198.1h.1M150.8 198.1h.1M151.8 198.1h2.6M154.8 195.4h.1M154.9 194.2l-.1-.1 1.2 .5M155.4 198.1h.1M155.9 195l1 .9M156 198.1h.1M157 198.1h2.6M157.2 195.1l1.2 .4M159.6 196l1.3 .5M160.7 198.1h.1"/>
<path d="M161.3 198.1h.1M162.1 197l1.2 .5M164.5 198l.4 .1h-2.6"/>
<circle cx="105.3" cy="38.9" r="1.25"/>
<circle cx="154.8" cy="33.7" r="1.26"/>
<circle cx="106.8" cy="46.1" r="1.25"/>
<circle cx="100.3" cy="77" r="1.25"/>
<circle cx="154.8" cy="97.6" r="1.24"/>
<circle cx="154.8" cy="124.1" r="1.25"/>
<circle cx="154.8" cy="194.1" r="1.26"/>
</g>
<g fill="none" stroke="#00f" stroke-width=".25">
<path d="M134.9 26.2v2.7M134.9 31.5v2.6M134.9 36.7v2.7M134.9 35.4h.1M134.9 30.2h.1M164.9 35.4h.1M164.9 30.2h.1M164.9 26.2v2.7M164.9 31.5v2.6M164.9 36.7v2.7M134.9 42v2.6M134.9 47.2v2.7"/>
<path d="M134.9 52.5v2.6M134.9 57.7v2.7M134.9 56.4h.1M134.9 51.2h.1M134.9 45.9h.1M134.9 40.7h.1M164.9 56.4h.1M164.9 51.2h.1M164.9 45.9h.1M164.9 40.7h.1M164.9 42v2.6M164.9 47.2v2.7"/>
<path d="M164.9 52.5v2.6M164.9 57.7v2.7M82.3 67.9v.3M82.3 70.8v2.6M82.3 76v2.7M82.3 80h.1M82.3 74.7h.1M82.3 69.5h.1M134.9 63v5.2M134.9 70.9v2.6M134.9 76.1v2.6M134.9 69.6h.1"/>
<path d="M134.9 74.8h.1M134.9 61.7h.1M164.9 69.6h.1M164.9 74.8h.1M164.9 61.7h.1M164.9 63v5.2M164.9 70.9v2.6M164.9 76.1v2.6M82.3 81.3v5.3M82.3 89.2v2.6M82.3 94.4v2.7M82.3 99.7v.2"/>
<path d="M82.3 87.9h.1M82.3 93.1h.1M82.3 98.4h.1M134.9 81.4v2.6M134.9 86.6v2.6M134.9 91.9v2.6M134.9 97.2v2.6M134.9 80.1h.1M134.9 85.3h.1M134.9 90.6h.1M134.9 95.8h.1M164.9 80.1h.1"/>
<path d="M164.9 85.3h.1M164.9 90.6h.1M164.9 95.8h.1M164.9 81.4v2.6M164.9 86.6v2.6M164.9 91.9v2.6M164.9 97.2v2.6M134.9 102.4v2.6M134.9 116.1v1M134.9 119.7v2.6M134.9 101.1h.1M134.9 118.4h.1"/>
<path d="M164.9 101.1h.1M164.9 102.4v2.6M164.9 115.1v2M164.9 119.7v2.6M164.9 118.4h.1M134.9 125v2.6M134.9 130.2v2.6M134.9 135.5v2.6M134.9 139.4h.1M134.9 134.2h.1M134.9 128.9h.1M134.9 123.7h.1"/>
<path d="M164.9 125v2.6M164.9 130.2v2.6M164.9 135.5v2.6M164.9 139.4h.1M164.9 134.2h.1M164.9 128.9h.1M164.9 123.7h.1M134.9 140.7v2.6M134.9 146v2.6M134.9 151.2v2.6M134.9 156.5v5.2M134.9 155.2h.1"/>
<path d="M134.9 149.9h.1M134.9 144.7h.1M164.9 140.7v2.6M164.9 146v2.6M164.9 151.2v2.6M164.9 156.5v5.2M164.9 155.2h.1M164.9 149.9h.1M164.9 144.7h.1M134.9 164.3v2.7M134.9 169.6v2.6M134.9 174.8v2.7"/>
<path d="M134.9 163h.1M134.9 168.3h.1M134.9 173.5h.1M134.9 178.8h.1M164.9 164.3v2.7M164.9 169.6v2.6M164.9 174.8v2.7M164.9 163h.1M164.9 168.3h.1M164.9 173.5h.1M164.9 178.8h.1M134.9 180.1v2.6"/>
<path d="M134.9 185.3v2.7M134.9 190.6v2.6M134.9 195.8v2.7M134.9 184h.1M134.9 189.3h.1M134.9 194.5h.1M134.9 199.8h.1M164.9 180.1v2.6M164.9 185.3v2.7M164.9 190.6v2.6M164.9 195.8v2.7M164.9 184h.1"/>
<path d="M164.9 189.3h.1M164.9 194.5h.1M164.9 199.8h.1M134.9 201.1v1M164.9 201.1v2"/>
</g>
<path d="M95.3 94.3v5.5" fill="none" stroke="#f0f" stroke-width=".21"/>
<g fill="none" stroke="#0080ff" stroke-width=".21">
<path d="M93.8 32.1h15.5v23.4h-12a14.8 14.8 0 0 1-7.6-1 15.4 15.4 0 0 1-7.4-6.8zM93.8 38.4h.1M94.5 35.6h.1M94.7 38.6h.1M95.3 33.3v1.3M95.3 35.9v1.3M95.3 38.5v1.3M97.3 32.1v23.4M99.3 33.3v1.3M99.3 35.9v1.3M99.3 38.5v4.4h3v-4h-3M85.6 47.5l.9-.6 4.2-1.1 1-1.6a1.48 1.48 0 0 1 2.1-.5 1.48 1.48 0 0 1 .5 2l-1 1.7 1.1 4.2a1.5 1.5 0 0 1-1.1 1.9 1.5 1.5 0 0 1-1.8-1.1l-.6-2.4a.95 .95 0 0 0-1.2-.8l-2.5 .7a1.53 1.53 0 0 1-1.6-.7 1.53 1.53 0 0 1 0-1.7z"/>
<path d="M89.7 49.2h.1M90 46.6h.1M90.4 47.8a2.89 2.89 0 0 0 1.9 1.2l.3 .1M91 45.6l-.1 .7 .1 .5 .3 .5 .6 .5M91.1 46.9v.1M91.7 44.5h.1M91.7 43.4l-.3 .1a2.92 2.92 0 0 0-1.4 1.8M92.9 44.1l.8 .1 .4 .3a1.86 1.86 0 0 1 .8 1.9l-.3 .8-.3 .3M92.9 43.1h.1M93.2 48.1h.1M93.9 48.9h.1M94.2 43.4a2.81 2.81 0 0 1 1.6 2"/>
<path d="M94.7 46.9v.1M94.8 45.4v.1M94.8 46.7v.1M95.1 40.6h.4l.3 .3M95.1 40.6l-.2 .3a.5 .5 0 0 0 .4 .7 .5 .5 0 0 0 .5-.7M95.1 40.6h.1M95.3 41.1v1.4M95.3 43.8v1.3M95.3 46.4v1.3M95.3 49v1.3M95.3 51.6v1.4M95.3 54.3v1.3"/>
<path d="M95.8 40.9h.1M95.9 45.8l-.2 1.4-.7 1M99.3 43.8v1.3M99.3 46.4v1.3M99.3 49v1.3M99.3 51.6v1.4M99.3 54.3v1.3"/>
<circle cx="94.3" cy="35.2" r=".51"/>
<circle cx="94.3" cy="38.3" r=".51"/>
</g>
<g fill="none" stroke="#8080ff" stroke-width=".21">
<path d="M142.5 39.2a1.5 1.5 0 0 1 1.6-.5 1.5 1.5 0 0 1 1.1 1.2v12.5a1.51 1.51 0 0 1-1.6 1.2 1.51 1.51 0 0 1-1.4-1.4v-12.1zM147.9 30.6v1.4M147.9 33.3v1.3M147.9 35.9v1.3M147.9 38.5v1.3M149.9 30.6v70M151.9 30.6v1.4M151.9 33.3v1.3M151.9 35.9v1.3M151.9 38.5v1.3M147.9 56.9l-2.5 .1v6.5h2.5v1.3M147.9 41.1v1.4"/>
<path d="M147.9 43.8v1.3M147.9 46.4v1.3M147.9 49v1.3M147.9 51.6v1.4M147.9 54.3v1.3M150.6 57h7.4v-26.4h-17.1v70h17.1v-37.1h-7.4M151.9 41.1v1.4M151.9 43.8v1.3M151.9 46.4v1.3M151.9 49v1.3M151.9 51.6v1.4M151.9 54.3v1.3"/>
<path d="M151.9 56.9v1.3M151.9 59.5v1.3M142.5 78.2a1.53 1.53 0 0 1 1.6-.5 1.53 1.53 0 0 1 1.1 1.2v12.5a1.51 1.51 0 0 1-1.6 1.2 1.51 1.51 0 0 1-1.4-1.5v-12zM145.2 79.1h.1M147.9 66.1v1.3M147.9 68.7v1.3M147.9 71.3v1.3M147.9 74v1.3M147.9 76.6v1.3M147.9 79.2v1.3M151.9 62.1v1.4M151.9 64.8v1.3"/>
<path d="M151.9 67.4v1.3M151.9 70v1.3M151.9 72.6v1.4M151.9 75.3v1.3M151.9 77.9v1.3M147.9 81.8v1.3M147.9 84.5v1.3M147.9 87.1v1.3M147.9 89.7v1.3M147.9 92.3v1.3M147.9 95v1.3M147.9 97.6v1.3"/>
<path d="M151.9 80.5v1.3M151.9 83.1v1.4M151.9 85.8v1.3M151.9 88.4v1.3M151.9 91v1.3M151.9 93.6v1.4M151.9 96.3v1.3M151.9 98.9v1.3M147.9 100.2v.4"/>
</g>
<g fill="none" stroke="#8080c0" stroke-width=".21">
<path d="M142.5 129.2a1.5 1.5 0 0 1 1.6-.5 1.5 1.5 0 0 1 1.1 1.2v19.5a1.51 1.51 0 0 1-1.6 1.2 1.51 1.51 0 0 1-1.4-1.5v-19zM147.9 121.1v1.3M147.9 123.7v1.4M147.9 126.4v1.3M147.9 129v1.3M147.9 131.6v1.3M147.9 134.2v1.4M147.9 136.9v1.3M147.9 139.5v1.3M149.9 121.1v76M151.9 121.1v1.3M151.9 123.7v1.4"/>
<path d="M151.9 126.4v1.3M151.9 129v1.3M151.9 131.6v1.3M151.9 134.2v1.4M151.9 136.9v1.3M151.9 139.5v1.3M147.9 144.7v1.1h2M147.9 142.1v1.3M148.2 141.8h-1.8v21.3h3.5M148.6 141.8h1.3M150.6 141.8h3.4v4h4v-24.7h-17.1v76h17.1v-16.6h-3.4v-17.4h-4M151.9 142.1v1.3"/>
<path d="M151.9 144.7v1.3M151.9 147.4v1.3M151.9 150v1.3M151.9 152.6v1.3M151.9 155.2v1.3M151.9 157.9v1.3M142.2 168.7v19.4a1.51 1.51 0 0 0 1.4 1.5 1.51 1.51 0 0 0 1.6-1.2v-19.5a1.51 1.51 0 0 0-1.6-1.3 1.51 1.51 0 0 0-1.4 1.5M145.2 169.1h.1M147.9 163.1v1.3M147.9 165.7v1.3M147.9 168.4v1.3M147.9 171v1.3"/>
<path d="M147.9 173.6v1.3M147.9 176.2v1.3M147.9 178.9v1.3M151.9 160.5v1.3M151.9 163.1v1.3M151.9 165.7v1.3M151.9 168.4v1.3M151.9 171v1.3M151.9 173.6v1.3M151.9 176.2v1.3M151.9 178.9v1.3M147.9 180.5h2"/>
<path d="M147.9 181.5v1.3M147.9 184.1v1.3M147.9 186.7v1.3M147.9 189.4v1.3M147.9 192v1.3M147.9 194.6v1.3M151.9 181.5v1.3M151.9 184.1v1.3M151.9 186.7v1.3M151.9 189.4v1.3M151.9 192v1.3M151.9 194.6v1.3"/>
</g>
<path d="M56.8 28.5h12.2M67 28.5v47M56.8 75.5h12.2" fill="none" stroke="#0000b4" stroke-width=".25"/>
<path d="M67 28.5l.4 3h-.8z" fill="#0000b4"/>
<path d="M67 28.5l.4 3h-.8z" fill="none" stroke="#0000b4" stroke-width=".25"/>
<path d="M66.6 72.6h.8l-.4 2.9z" fill="#0000b4"/>
<path d="M66.6 72.6h.8l-.4 2.9z" fill="none" stroke="#0000b4" stroke-width=".25"/>
<g fill="#fff">
<path d="M61.4 49.4h4.6v5.3z"/>
<path d="M61.4 49.4l4.6 5.3h-4.6z"/>
</g>
<path d="M56.8 95.2h12.2M67 95.2v62M56.8 157.2h12.2" fill="none" stroke="#0000b4" stroke-width=".25"/>
<path d="M67 95.2l.4 3h-.8z" fill="#0000b4"/>
<path d="M67 95.2l.4 3h-.8z" fill="none" stroke="#0000b4" stroke-width=".25"/>
<path d="M66.6 154.3h.8l-.4 2.9z" fill="#0000b4"/>
<path d="M66.6 154.3h.8l-.4 2.9z" fill="none" stroke="#0000b4" stroke-width=".25"/>
<g fill="#fff">
<path d="M61.4 123.6h4.6v5.3z"/>
<path d="M61.4 123.6l4.6 5.3h-4.6z"/>
</g>
<path d="M212.3 31.2h9.9M220.2 31.2v77M212.3 108.2h9.9" fill="none" stroke="#0000b4" stroke-width=".25"/>
<path d="M220.2 31.2l.4 3h-.8z" fill="#0000b4"/>
<path d="M220.2 31.2l.4 3h-.8z" fill="none" stroke="#0000b4" stroke-width=".25"/>
<path d="M219.8 105.2h.8l-.4 3z" fill="#0000b4"/>
<path d="M219.8 105.2h.8l-.4 3z" fill="none" stroke="#0000b4" stroke-width=".25"/>
<g fill="#fff">
<path d="M214.6 67.1h4.6v5.3z"/>
<path d="M214.6 67.1l4.6 5.3h-4.6z"/>
</g>
<path d="M97.3 72.9h24.8M120.1 72.9v23M113.3 95.9h8.8" fill="none" stroke="#0000b4" stroke-width=".25"/>
<path d="M119.7 93h.8l-.4 2.9z" fill="#0000b4"/>
<path d="M119.7 93h.8l-.4 2.9z" fill="none" stroke="#0000b4" stroke-width=".25"/>
<path d="M120.1 72.9l.4 3h-.8z" fill="#0000b4"/>
<path d="M120.1 72.9l.4 3h-.8z" fill="none" stroke="#0000b4" stroke-width=".25"/>
<g fill="#fff">
<path d="M114.5 81.8h4.6v5.3z"/>
<path d="M114.5 81.8l4.6 5.3h-4.6z"/>
</g>
<path d="M110.3 31.1h12M120.3 31.1v26M94.9 57.1h27.4" fill="none" stroke="#0000b4" stroke-width=".25"/>
<path d="M119.9 54.1h.8l-.4 3z" fill="#0000b4"/>
<path d="M119.9 54.1h.8l-.4 3z" fill="none" stroke="#0000b4" stroke-width=".25"/>
<path d="M120.3 31.1l.4 2.9h-.8z" fill="#0000b4"/>
<path d="M120.3 31.1l.4 2.9h-.8z" fill="none" stroke="#0000b4" stroke-width=".25"/>
<g fill="#fff">
<path d="M121.3 41.4l4.6 5.3h-4.6z"/>
<path d="M121.3 41.4h4.6v5.3z"/>
</g>
<path d="M205.7 159.3v7.5M213.7 159.3v7.5M200.7 164.8h18.6" fill="none" stroke="#0000b4" stroke-width=".25"/>
<path d="M202.7 164.4l3 .4-3 .4z" fill="#0000b4"/>
<path d="M202.7 164.4l3 .4-3 .4z" fill="none" stroke="#0000b4" stroke-width=".25"/>
<path d="M213.7 164.8l2.9-.4v.8z" fill="#0000b4"/>
<path d="M213.7 164.8l2.9-.4v.8z" fill="none" stroke="#0000b4" stroke-width=".25"/>
<g fill="#fff">
<path d="M219.3 159.2v4.6h-2.6z"/>
<path d="M216.7 159.2h2.6l-2.6 4.6z"/>
</g>
<path d="M222.5 132.5v31.8M213.4 144.7h11.1M213.7 159.3h10.8" fill="none" stroke="#0000b4" stroke-width=".25"/>
<path d="M222.5 159.3l.4 2.9h-.8z" fill="#0000b4"/>
<path d="M222.5 159.3l.4 2.9h-.8z" fill="none" stroke="#0000b4" stroke-width=".25"/>
<path d="M222.1 141.8h.8l-.4 2.9z" fill="#0000b4"/>
<path d="M222.1 141.8h.8l-.4 2.9z" fill="none" stroke="#0000b4" stroke-width=".25"/>
<g fill="#fff">
<path d="M216.9 132.5h4.6v9.2z"/>
<path d="M216.9 132.5l4.6 9.2h-4.6z"/>
</g>
<path d="M279 55.4h10.1M287.1 55.4v47M279 102.4h10.1" fill="none" stroke="#0000b4" stroke-width=".25"/>
<path d="M287.1 55.4l.4 2.9h-.8z" fill="#0000b4"/>
<path d="M287.1 55.4l.4 2.9h-.8z" fill="none" stroke="#0000b4" stroke-width=".25"/>
<path d="M286.7 99.4h.8l-.4 3z" fill="#0000b4"/>
<path d="M286.7 99.4h.8l-.4 3z" fill="none" stroke="#0000b4" stroke-width=".25"/>
<g fill="#fff">
<path d="M281.5 76.2h4.6v5.3z"/>
<path d="M281.5 76.2l4.6 5.3h-4.6z"/>
</g>
<path d="M279.8 21.8v30.2l-6.3 15.2" fill="none" stroke="#000" stroke-width=".25"/>
<path d="M274.3 64.3l.7 .3-1.5 2.6z" fill="#0000b4"/>
<path d="M274.3 64.3l.7 .3-1.5 2.6z" fill="none" stroke="#0000b4" stroke-width=".21"/>
<g font-size="4.5">
<text x="169.1" y="180.9">Stellwerk HMM</text>
<text x="215.3" y="180.7">2025-11-13</text>
<text x="253.1" y="180.9">Maßstab 1:1</text>
<text x="169.4" y="188.4">Bl. 2655 P.1h</text>
<text x="215.6" y="188.4">W-, Gsp- und Signal-Antrieb</text>
<text x="169.1" y="203.1">Dateiname</text>
<text x="215.3" y="203.1">2655 P.1h W-, Gsp-, Signal-Antrieb</text>
</g>
<g font-size="4.1">
<text x="16.3" y="20">2655.1</text>
<text x="76.3" y="21">2655.13</text>
<text x="127.1" y="21.7">2655.10</text>
<text x="180" y="21.1">2655.2</text>
<text x="249.6" y="22.1">2655.99</text>
<text x="279" y="52" transform="rotate(-90 279 52)">man. absägen</text>
<text x="76.6" y="64.3">2655.5</text>
<text x="17.1" y="87.6">2655.11</text>
<text x="127.8" y="110.7">2655.9</text>
<text x="258.4" y="117.6" transform="rotate(-90 258.4 117.6)">unten</text>
<text x="272" y="117" transform="rotate(-90 272 117)">oben</text>
<text x="191.7" y="137">2655.6</text>
<text x="243.3" y="139.7">2655.6Q</text>
<text x="243.3" y="143">= 2x2655.6P</text>
<text x="40.6" y="177.4">15x15x2</text>
<text x="57.7" y="177.4">15x2</text>
<text x="68.4" y="177.4">15x30x15</text>
<text x="85.8" y="177.4">10x5</text>
<text x="12.1" y="184.6">W quer kurz</text>
<text x="46.4" y="184.6">.3+.5</text>
<text x="62.9" y="184.6">.2</text>
<text x="81.9" y="184.6">.1</text>
<text x="90.9" y="184.6">.6</text>
<text x="12.1" y="188.2">W längs kurz .13+.5(+.9)</text>
<text x="12.1" y="191.8">W quer lang</text>
<text x="46.4" y="191.8">.3+.5</text>
<text x="62.9" y="188.2">.2</text>
<text x="62.9" y="191.8">.2</text>
<text x="79.7" y="191.8">.11</text>
<text x="81.9" y="188.2">.1</text>
<text x="90.9" y="188.2">.6</text>
<text x="90.9" y="191.8">.6</text>
<text x="12.1" y="195.4">W längs lang .13+.5(+.9)</text>
<text x="62.9" y="195.4">.2</text>
<text x="79.7" y="195.4">.11</text>
<text x="90.9" y="195.4">.6</text>
<text x="12.1" y="199">Gs, Sig quer</text>
<text x="12.1" y="202.6">Gs, Sig längs</text>
<text x="42.1" y="202.6">.13+.78</text>
<text x="44.2" y="199">.3+.78</text>
<text x="62.9" y="199">.2</text>
<text x="62.9" y="202.6">.2</text>
<text x="81.9" y="199">.1</text>
<text x="81.9" y="202.6">.1</text>
<text x="90.9" y="199">.6</text>
<text x="90.9" y="202.6">.6</text>
</g>
<g font-size="4.1" fill="#b400b4">
<text x="122.2" y="41.4" transform="rotate(90 122.2 41.4)">26</text>
<text x="65.1" y="54.7" transform="rotate(-90 65.1 54.7)">47</text>
<text x="218.4" y="72.4" transform="rotate(-90 218.4 72.4)">77</text>
<text x="285.2" y="81.5" transform="rotate(-90 285.2 81.5)">47</text>
<text x="118.2" y="87.1" transform="rotate(-90 118.2 87.1)">23</text>
<text x="65.1" y="128.9" transform="rotate(-90 65.1 128.9)">62</text>
<text x="220.7" y="141.7" transform="rotate(-90 220.7 141.7)">14.5</text>
<text x="216.7" y="162.9">8</text>
</g>
<g font-size="3.1">
<text x="27.6" y="13.6">1</text>
<text x="75.4" y="13.6">2</text>
<text x="123.2" y="13.6">3</text>
<text x="171.1" y="13.6">4</text>
<text x="218.9" y="13.6">5</text>
<text x="266.7" y="13.6">6</text>
<text x="5.9" y="37.3">A</text>
<text x="5.9" y="84.8">B</text>
<text x="5.8" y="132.3">C</text>
<text x="5.8" y="179.8">D</text>
</g>
<g font-size="2.7" fill="#ff8000">
<text x="17.3" y="25">M15x30x15 F150</text>
<text x="17.3" y="27.2">T2 O2 S4 I1,2</text>
<text x="17.3" y="29.4">B-0,3</text>
<text x="29.2" y="29.4">D1,2</text>
<text x="74.3" y="27.4">M15x15x2 F150 M15x15x2 F150</text>
<text x="74.3" y="29.6">T2 O2 S4 I1,2</text>
<text x="126" y="26">M15x15x2 F150 M15x15x2 F150</text>
<text x="127" y="28.2">T2 O2 S4 I1,2</text>
<text x="186.9" y="27.7">M15x2 F150</text>
<text x="186.9" y="29.9">T2 O2 S4 I1,2</text>
<text x="74.3" y="31.8">B-0,3</text>
<text x="82.8" y="31.8">D1,5</text>
<text x="127.4" y="30.4">B-0,3</text>
<text x="135.9" y="30.4">D1,5</text>
<text x="186.9" y="32.1">B-0,3</text>
<text x="198.9" y="32.1">D1,2</text>
<text x="239.5" y="51.9">M15x30x15 F150</text>
<text x="239.5" y="54.1">T2 O2 S4 I1,2</text>
<text x="239.5" y="56.3">B-0,3</text>
<text x="251.5" y="56.3">D1,2</text>
<text x="74.3" y="69.2">M15x15x2 F150 M15x15x2 F150</text>
<text x="74.3" y="71.4">T2 O2 S4 I1,2</text>
<text x="74.3" y="73.6">B-0,3</text>
<text x="82.8" y="73.6">D1,5</text>
<text x="17.3" y="91.7">M15x30x15 F150</text>
<text x="17.3" y="93.9">T2 O2 S4 I1,2</text>
<text x="17.3" y="96.1">B-0,3</text>
<text x="29.2" y="96.1">D1,2</text>
<text x="126" y="116.5">M15x15x2 F150 M15x15x2 F150</text>
<text x="127" y="118.7">T2 O2 S4 I1,2</text>
<text x="127.4" y="120.9">B-0,3</text>
<text x="135.9" y="120.9">D1,5</text>
<text x="197.9" y="141.9">M10+x5 F150</text>
<text x="197.8" y="144.1">T5 O2 S6 I1,2</text>
<text x="199.8" y="146.3">B-0,5 D3</text>
<text x="261.4" y="148.6">M20+x5 F150</text>
<text x="261.4" y="150.8">T5 O2 S6 I1,2</text>
<text x="262.9" y="153">B-0,5 D3</text>
</g>
<g font-size="2.7" fill="#800000">
<text x="91.4" y="29.6">T2 O2 S4 I1,2</text>
<text x="143.8" y="28.2">T2 O2 S4 I1,2</text>
<text x="91.4" y="31.8">B-0,3</text>
<text x="99.9" y="31.8">D1,5</text>
<text x="144.2" y="30.4">B-0,3</text>
<text x="152.7" y="30.4">D1,5</text>
<text x="91.4" y="71.4">T2 O2 S4 I1,2</text>
<text x="91.4" y="73.6">B-0,3</text>
<text x="99.9" y="73.6">D1,5</text>
<text x="143.8" y="118.7">T2 O2 S4 I1,2</text>
<text x="144.2" y="120.9">B-0,3</text>
<text x="152.7" y="120.9">D1,5</text>
</g>
<g font-size="2.7" fill="#ff0080">
<text x="71.7" y="40.1">&gt;2655.13L</text>
<text x="71.9" y="42.3">M15x15x2</text>
<text x="74" y="44.5">T2 O2</text>
<text x="10.1" y="51.5">M15x30x15</text>
<text x="11.1" y="49.3">&gt;2655.1P</text>
<text x="12.8" y="53.7">T2 O2</text>
<text x="180" y="68">&gt;2655.2P</text>
<text x="181.4" y="70.2">M15x2</text>
<text x="181.7" y="72.4">T2 O2</text>
<text x="236.7" y="75.7">M15x30x15</text>
<text x="237.1" y="73.5">&gt;2655.99P</text>
<text x="239.4" y="77.9">T2 O2</text>
<text x="72" y="83.5">&gt;2655.5L</text>
<text x="71.5" y="85.6">M15x15x2</text>
<text x="73.6" y="87.8">T2 O2</text>
<text x="8.1" y="125.7">M15x30x15</text>
<text x="8.5" y="123.5">&gt;2655.11P</text>
<text x="10.8" y="127.9">T2 O2</text>
<text x="272.8" y="149.5">&gt;2655.6Q</text>
<text x="199.2" y="151.3">&gt;2655.6P</text>
<text x="200.1" y="153.5">M10+x5</text>
<text x="201" y="155.7">T5 O2</text>
<text x="273.8" y="151.7">M50+x5</text>
<text x="274.7" y="153.9">T5 O2</text>
</g>
<g font-size="2.7">
<text x="272.4" y="81.7" transform="rotate(-90 272.4 81.7)">Ø2</text>
<text x="271.8" y="95" transform="rotate(-90 271.8 95)">Ø4</text>
<text x="258.7" y="99.4" transform="rotate(-90 258.7 99.4)">alle</text>
<text x="260.9" y="99.4" transform="rotate(-90 260.9 99.4)">@2,5</text>
</g>
<g font-size="2" fill="#ff8000">
<text x="42.6" y="35.4">N1</text>
<text x="198.9" y="50.8">N1</text>
<text x="204" y="69.2">N1</text>
<text x="42.6" y="102.1">N1</text>
<text x="205.4" y="149.5">D4</text>
<text x="263.3" y="158.2">&gt;2655.6P</text>
<text x="263.8" y="159.9">M10+x5</text>
<text x="264.4" y="161.5">T5 O2</text>
<text x="271.3" y="158.2">&gt;2655.6P</text>
<text x="271.8" y="159.9">M10+x5</text>
<text x="272.4" y="161.5">T5 O2</text>
</g>
</svg>
